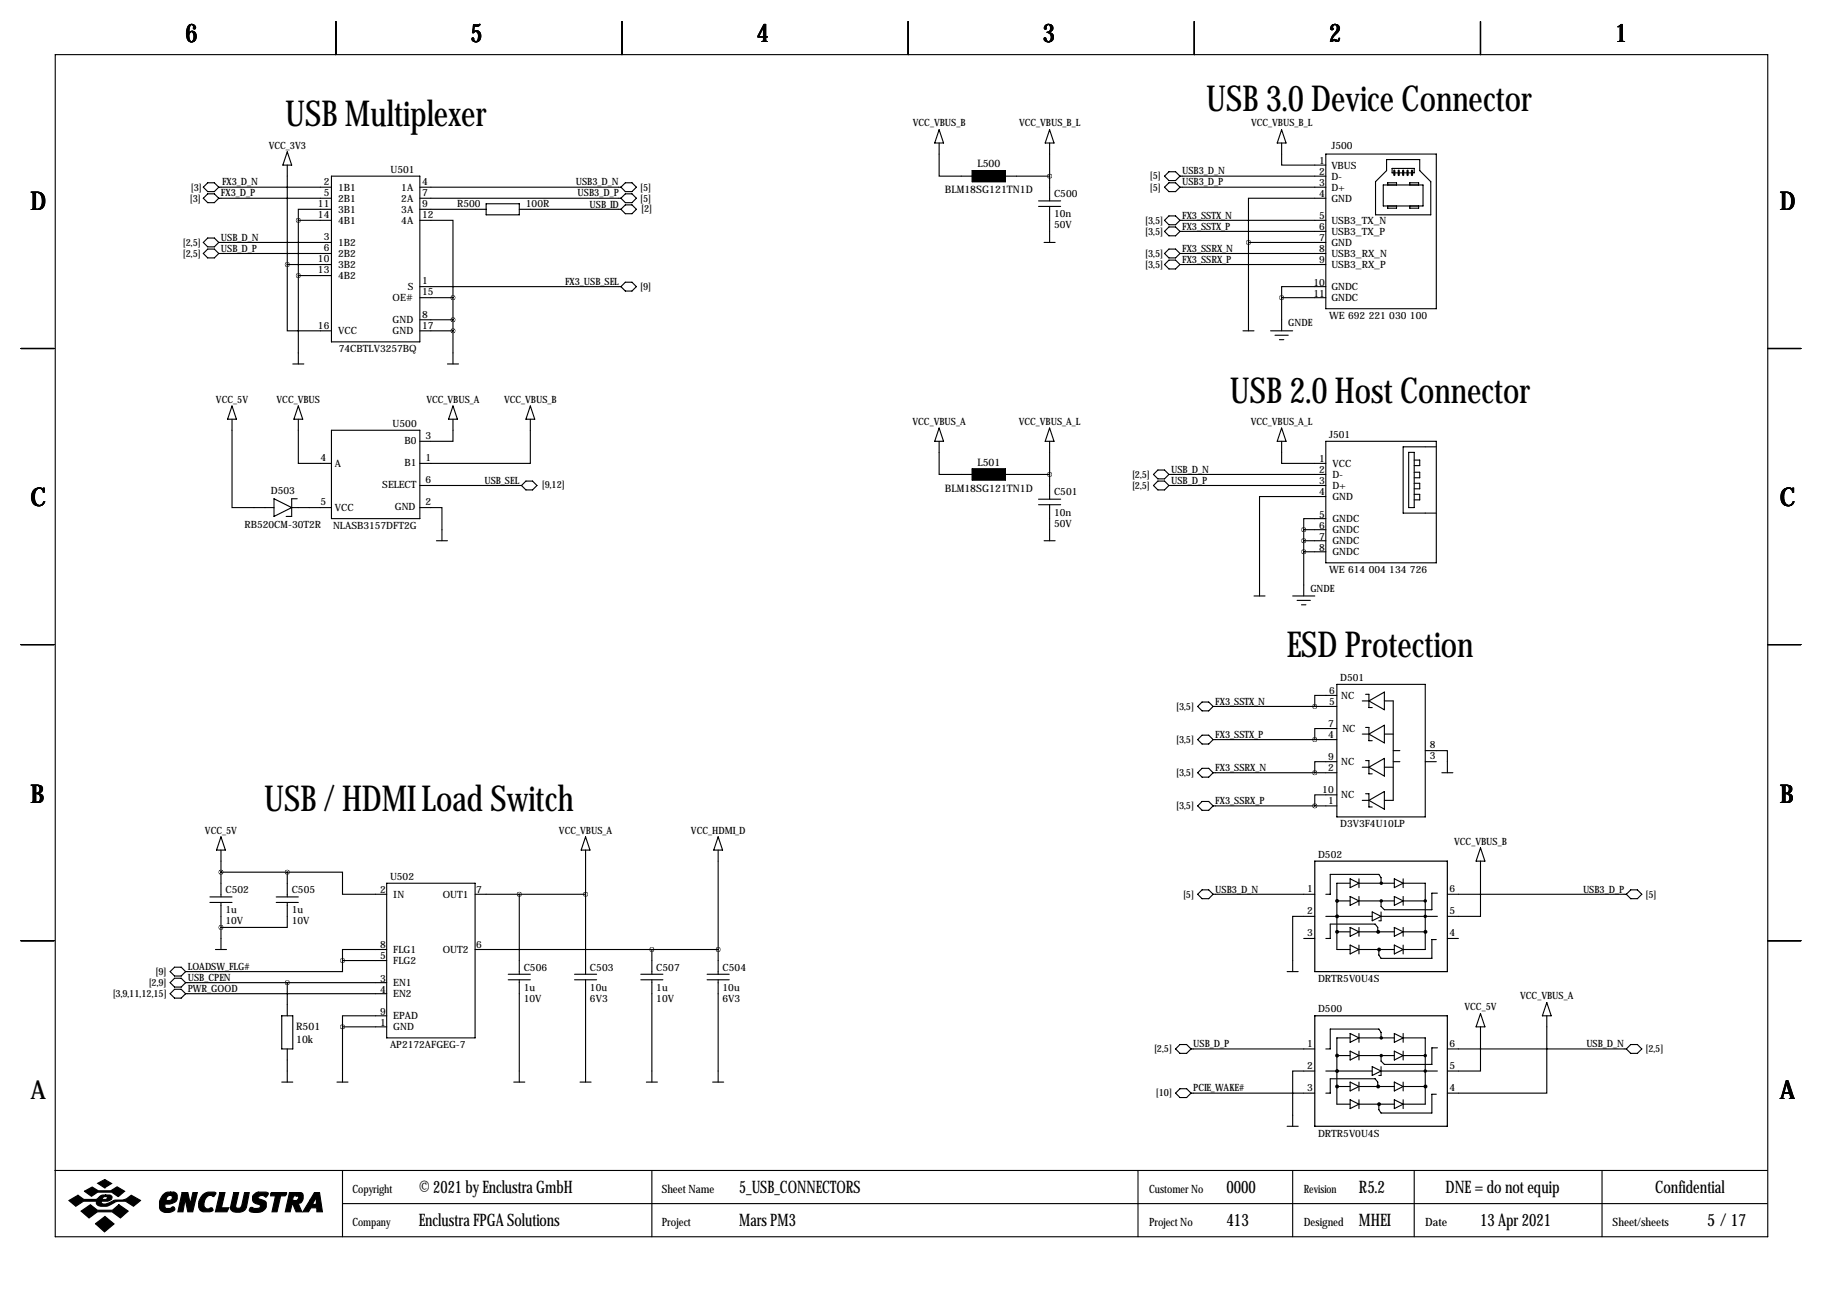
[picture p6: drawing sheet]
<svg xmlns="http://www.w3.org/2000/svg" width="419mm" height="297mm" viewBox="0 0 419 297" stroke-linecap="round" stroke-linejoin="round" font-family="sans-serif">
<g fill="none" stroke="#000" stroke-width=".25">
<path d="M12.7 12.6h393.7v271.7h-393.7zM77.2 4.9v7.7M143 4.9v7.7M208.8 4.9v7.7M274.6 4.9v7.7M340.4 4.9v7.7M66 34.9l1.1 3.1h-2.1zM66 38v22.8M215.9 32.9v7.6h7.6M215.9 29.8l1 3.1h-2zM223.5 39.2h7.6v2.6h-7.6zM241.3 32.9v13.3"/>
<path d="M241.3 29.8l1 3.1h-2zM294.6 32.9v5.1h10.2M294.6 29.8l1.1 3.1h-2.1zM304.8 35.4h25.4v35.6h-25.4zM318.8 36.7h7.6v2.5l2.5 2.6v7.6h-12.7v-7.6l2.6-2.6zM320 38.7h5.1v1h-5.1zM46.7 43l1.1-1h1.5l1 1-1 1.1h-1.5zM46.7 58.3l1.1-1h1.5l1 1-1 1h-1.5zM46.7 55.7l1.1-1h1.5l1 1-1 1.1h-1.5zM46.7 45.6l1.1-1h1.5l1 1-1 1h-1.5zM50.3 43h25.9M50.3 45.6h25.9"/>
<path d="M50.3 55.7h25.9M50.3 58.3h25.9M68.6 50.7h7.6M68.6 50.7v33M76.2 48.1h-7.6v2.6M76.2 40.5h20.3v38.1h-20.3zM96.5 50.7h7.6v17.7M96.5 43h46.2M96.5 45.6h46.2M96.5 48.1h15.3M111.8 46.8h7.6v2.6h-7.6zM119.4 48.1h23.3"/>
<path d="M143.8 42h1.5l1 1-1 1.1h-1.5l-1.1-1.1zM143.8 47.1h1.5l1 1-1 1h-1.5l-1.1-1zM143.8 44.6h1.5l1 1-1 1h-1.5l-1.1-1zM231.1 40.5h10.2M238.8 46.2h5M238.8 47.5h5M240 55.7h2.6M241.3 47.5v8.2M267.7 43l1-1h1.6l1 1-1 1.1h-1.6zM267.7 50.7l1-1.1h1.6l1 1.1-1 1h-1.6zM267.7 53.2l1-1h1.6l1 1-1 1h-1.6zM267.7 58.3l1-1h1.6l1 1-1 1h-1.6z"/>
<path d="M267.7 40.5l1-1h1.6l1 1-1 1h-1.6zM271.3 40.5h33.5M271.3 43h33.5M271.3 50.7h33.5M271.3 53.2h33.5M271.3 58.3h33.5M287 55.7h17.8M287 55.7v20.4M304.8 45.6h-17.8v10.1M318 42.5h9.2v4.9h-9.2zM319 42.5v-.5h2.1v.5M319 47.4v.5h2.1v-.5"/>
<path d="M324.1 42.5v-.5h2v.5M324.1 47.4v.5h2v-.5M66 60.8v15.3h10.2M66 60.8h10.2M68.6 63.4h7.6M96.5 65.9h46.2M96.5 68.4h7.6M96.5 73.5h7.6M96.5 76.1h7.6M104.1 68.4v15.3M143.8 64.9h1.5l1 1-1 1h-1.5l-1.1-1zM267.7 60.8l1-1h1.6l1 1-1 1h-1.6z"/>
<path d="M271.3 60.8h33.5M285.8 76.1h2.5M292.1 76.1h5.1M293.1 77.1h3.1M294.1 78.1h1M294.6 68.4h10.2M294.6 68.4v7.7M304.8 65.9h-10.2v2.5M4.8 80.1h7.6M53.3 96.4v20.3h9.7M53.3 93.3l1.1 3.1h-2.1zM67.3 83.7h2.5"/>
<path d="M68.6 96.4v10.1h7.6M68.6 93.3l1 3.1h-2zM76.2 98.9h20.3v20.3h-20.3zM102.9 83.7h2.5M104.1 96.4v5.1h-7.6M104.1 93.3l1.1 3.1h-2.1zM121.9 96.4v10.1h-25.4M121.9 93.3l1 3.1h-2zM215.9 98.4l1 3.1h-2zM241.3 98.4l1 3.1h-2zM294.6 98.4l1.1 3.1h-2.1zM406.4 80.1h7.6"/>
<path d="M63 114.7l4.1 2-4.1 2zM67.1 116.7h9.1M68.3 114.7h-1.2v4h-1.3M96.5 116.7h5.1v7.6M96.5 111.6h23.4M120.9 110.6h1.5l1 1-1 1h-1.5l-1-1zM215.9 101.5v7.6h7.6M223.5 107.8h7.6v2.5h-7.6zM231.1 109.1h10.2M238.8 114.8h5M238.8 116h5M241.3 101.5v13.3"/>
<path d="M241.3 116v8.3M265.2 111.6l1-1h1.5l1 1-1 1h-1.5zM265.2 109.1l1-1h1.5l1 1-1 1h-1.5zM268.7 109.1h36.1M268.7 111.6h36.1M294.6 101.5v5h10.2M304.8 119.2h-5.1v2.6M304.8 114.2h-15.2v22.8M304.8 101.5h25.4v27.9h-25.4zM323.8 104h1.3v12.7h-1.3zM325.1 105.8h1.3v1.2h-1.3M325.1 108.6h1.3v1.2h-1.3"/>
<path d="M325.1 111.1h1.3v1.3h-1.3M325.1 113.7h1.3v1.2h-1.3M330.2 102.7h-7.6v15.3h7.6M100.3 124.3h2.6M240 124.3h2.6M288.3 137h2.5M297.2 137h5.1M298.2 138h3M299.2 139.1h1M299.7 121.8h5.1M299.7 124.3h5.1M299.7 126.9h5.1"/>
<path d="M299.7 121.8v15.2M4.8 148.2h7.6M307.3 159.9h-5v2.5M307.3 157.3h20.4v30.5h-20.4zM313.9 159.6h.8v3.1h.8M406.4 148.2h7.6M275.3 177.7l1.1-1.1h1.5l1 1.1-1 1h-1.5zM275.3 170l1.1-1h1.5l1 1-1 1.1h-1.5zM275.3 162.4l1.1-1h1.5l1 1-1 1h-1.5zM278.9 162.4h28.4M278.9 170h28.4M278.9 177.7h28.4"/>
<path d="M307.3 175.1h-5v2.6M307.3 167.5h-5v2.5M313.2 168.8h1.5M313.2 161.1h1.5M313.2 176.4h1.5M313.9 167.2h.8v3.1h.8M313.9 174.9h.8v3h.8M314.7 161.1l3.6-2v4.1zM314.7 168.8l3.6-2.1v4.1zM314.7 176.4l3.6-2v4zM318.3 161.1h2v22.9h-2M318.3 168.8h2"/>
<path d="M318.3 176.4h2M320.3 172.6h1.5M320.3 175.1h1.5M327.7 172.6h5v5.1M327.7 175.1h2.5M331.5 177.7h2.5M50.8 195.4v10.8M50.8 192.4l1 3h-2zM134.6 195.4v28.6M134.6 192.4l1 3h-2zM165.1 195.4v28.6M165.1 192.4l1 3h-2z"/>
<path d="M275.3 185.3l1.1-1h1.5l1 1-1 1h-1.5zM278.9 185.3h28.4M307.3 182.7h-5v2.6M313.2 184h1.5M313.9 182.5h.8v3h.8M314.7 184l3.6-2v4zM340.4 198v12.7h-7.7M340.4 194.9l1 3.1h-2.1zM4.8 216.3h7.6M48.3 206.2h5M48.3 207.5h5M49.5 218.3h2.6"/>
<path d="M50.8 207.5v10.8M50.8 200.5h15.2M63.5 206.2h5.1M63.5 207.5h5.1M66 207.5v5.7h-15.2M66 200.5h12.7v5.1h10.2M66 200.5v5.7M88.9 218.3h-10.2v2.5M88.9 203.1h20.3v35.5h-20.3zM109.2 218.3h55.9M109.2 205.6h25.4M119.4 205.6v18.4"/>
<path d="M149.9 218.3v5.7M275.3 205.6l1.1-1h1.5l1 1-1 1h-1.5zM278.9 205.6h23.4M299.7 215.8h2.6M302.3 210.7h-5.1v12.7M304.8 210.7h10.7M307.3 207.1h3.1M307.3 214.2h3.1M310.4 202l2 1.1-2 1zM310.4 206.1l2 1-2 1zM310.4 213.2l2 1-2 1.1zM310.4 217.3l2 1-2 1z"/>
<path d="M310.4 203.1h-3.1v15.2h3.1M312.4 202v2.1M312.4 206.1v2M312.4 213.2v2.1M312.4 217.3v2M312.4 203.1h8.1M312.4 207.1h8.1M312.4 214.2h8.1M312.4 218.3h8.1M315.5 209.7l2 1-2 1zM316.7 214.2v-1l-.6-.7h-10.3v3.3h-1M317.5 203.1v-1.3l-.5-.8h-11.2v4.6h-1"/>
<path d="M317.5 209.7v2h-.5M317.5 210.7h13M320.5 202l2.1 1.1-2.1 1zM320.5 206.1l2.1 1-2.1 1zM320.5 213.2l2.1 1-2.1 1.1zM320.5 217.3l2.1 1-2.1 1zM322.6 202v2.1M322.6 206.1v2M322.6 213.2v2.1M322.6 217.3v2M322.6 203.1h5.1v15.2h-5.1M322.6 207.1h5.1"/>
<path d="M322.6 214.2h5.1M330.2 216h-1v4.3h-11.7l-.5-.7v-1.3M330.5 205.3h-1.3v3.9h-10.9l-.8-.8v-1.3M332.7 205.6h41.2M332.7 215.8h2.6M373.9 205.6l1-1h1.5l1 1-1 1h-1.5zM406.4 216.3h7.6M39.1 225.9l1-1h1.6l1 1-1 1h-1.6zM39.1 228.5l1-1.1h1.6l1 1.1-1 1h-1.6zM39.1 223.4l1-1h1.6l1 1-1 1h-1.6zM42.7 225.9h46.2M42.7 228.5h46.2"/>
<path d="M64.8 233.5h2.5v7.7h-2.5zM66 225.9v7.6M78.7 220.8v2.6h-36M78.7 236.1v12.7M78.7 236.1h10.2M78.7 220.8h10.2M88.9 233.5h-10.2v2.6M116.8 224h5.1M116.8 225.3h5.1M119.4 225.3v23.5M132.1 224h5.1M132.1 225.3h5.1"/>
<path d="M134.6 225.3v23.5M147.3 224h5.1M147.3 225.3h5.1M149.9 225.3v23.5M162.6 224h5M162.6 225.3h5M165.1 225.3v23.5M295.9 223.4h2.5M310.4 237.6l2 1-2 1zM310.4 238.6h-3.1v15.3h3.1M312.4 237.6v2M312.4 238.6h8.1"/>
<path d="M317.5 238.6v-1.3l-.5-.7h-11.2v4.6h-1M320.5 237.6l2.1 1-2.1 1zM322.6 237.6v2M322.6 238.6h5.1v15.3h-5.1M340.4 236.1v10.1h-7.7M340.4 233l1 3.1h-2.1zM355.6 233.5v17.8h-22.9M355.6 230.5l1 3h-2zM64.8 248.8h2.5M66 241.2v7.6M77.5 248.8h2.5M118.1 248.8h2.5"/>
<path d="M133.3 248.8h2.6M148.6 248.8h2.5M163.8 248.8h2.6M270.3 251.3l1-1h1.5l1 1-1 1h-1.5zM270.3 241.2l1-1.1h1.5l1 1.1-1 1h-1.5zM273.8 241.2h28.5M273.8 251.3h28.5M295.9 258.9h2.5M302.3 246.2h-5.1v12.7M304.8 246.2h10.7M307.3 242.7h3.1M307.3 249.8h3.1"/>
<path d="M310.4 241.7l2 1-2 1zM310.4 248.8l2 1-2 1zM310.4 252.8l2 1.1-2 1zM312.4 241.7v2M312.4 248.8v2M312.4 252.8v2.1M312.4 242.7h8.1M312.4 249.8h8.1M312.4 253.9h8.1M315.5 245.2l2 1-2 1.1zM316.7 249.8v-1l-.6-.8h-10.3v3.3h-1M317.5 245.2v2.1h-.5"/>
<path d="M317.5 246.2h13M320.5 241.7l2.1 1-2.1 1zM320.5 248.8l2.1 1-2.1 1zM320.5 252.8l2.1 1.1-2.1 1zM322.6 241.7v2M322.6 248.8v2M322.6 252.8v2.1M322.6 242.7h5.1M322.6 249.8h5.1M330.2 251.6h-1v4.3h-11.7l-.5-.8v-1.2M330.5 240.9h-1.3v3.8h-10.9l-.8-.7v-1.3M332.7 241.2h41.2"/>
<path d="M373.9 241.2l1-1.1h1.5l1 1.1-1 1h-1.5zM12.6 269.1h393.7M78.7 269.1v15.2M78.7 276.7h327.6M149.9 269.1v15.2M261.6 269.1v15.2M297.2 269.1v15.2M325.1 269.1v15.2M368.3 269.1v15.2"/>
</g>
<g fill="#000" stroke="#000" stroke-width=".25">
<path d="M223.5 39.2h7.6v2.6h-7.6zM223.5 107.8h7.6v2.5h-7.6zM15.8 276l2.1-1.2 1.4 1h2.8l.3-.2a1.77 1.77 0 0 1 1.9-.9v.4l-.6 .2-.2 .5h.9l.3-.6-.4-.1v-.4h.9a.59 .59 0 0 1 .6 .7l-.2 .4-.8 .4h-1.4l-.1 .1 .1 .4a3.2 3.2 0 0 0 2.7-.7l.3-.1a4 4 0 0 0 3.8-1.1l2.1 1.2-1.6 1.3a4 4 0 0 0-5.5-.2 2.66 2.66 0 0 1-2.9-.2l-.1-.7h-3l-1.8 1.1zM19.4 273.9l1.8-1 1.4 .9h2.9l1.4-.9 1.8 1-1.5 1.2-1.5-1h-3.2l-1.5 .9zM22.5 272l1.6-.8 1.6 .9-1.6 1zM18.6 278.4l2.2-1.4 1.6 1.2h3.5l1.4-1.2 2.2 1.4-1.8 1.6-1.9-1.4h-3.4l-1.9 1.4zM37.4 274.7a1.75 1.75 0 0 1 1.8-.6v.7a.82 .82 0 0 0-.8 1.2h.6a.6 .6 0 0 0 .6-.5 .6 .6 0 0 0-.4-.7v-.7h.8l.5 .3a1.61 1.61 0 0 1 0 1.7 1.61 1.61 0 0 1-1.5 .7h-1v.9l.2 .1h.9l.7-.4 .4 .4a1.06 1.06 0 0 1-1.3 1 1.82 1.82 0 0 1-2.2-1.1 3.5 3.5 0 0 1 .7-3zM41.9 274.2h1.3l.5 2.6 .6-2.6h1.1l-1.1 4.4h-1.1l-.6-2.9-.5 2.9h-1.2zM46.7 274.6a2.78 2.78 0 0 1 2.9-.4l-.4 .9a1.32 1.32 0 0 0-2.1 .8l-.2 .8a.98 .98 0 0 0 1.1 1.2 .55 .55 0 0 1 .6-.2 .55 .55 0 0 1 .4 .6l-.7 .3-1.8-.1a1.79 1.79 0 0 1-.8-2.3zM50.5 274.2h1.2l-.8 3.5h1.7l-.4 .9h-2.7zM53.7 274.2h1.2l-.7 3.1a.73 .73 0 0 0 .7 .5 .73 .73 0 0 0 .7-.6l.6-3h1.1l-.7 3.4a2.28 2.28 0 0 1-3.6 .4v-.4zM58.3 274.7l.8-.6h2.1l.5 .2v.2l-.6 .7a.96 .96 0 0 0-1-.4 .96 .96 0 0 0-.8 .6l1.7 .8a1.71 1.71 0 0 1-.1 1.8 1.71 1.71 0 0 1-1.7 .8l-1.4-.2a.51 .51 0 0 1-.4-.7 .51 .51 0 0 1 .8-.2l1 .1a.52 .52 0 0 0 .6-.2 .52 .52 0 0 0-.2-.7 1.39 1.39 0 0 1-1.4-.6 1.39 1.39 0 0 1 .1-1.6z"/>
<path d="M62.2 274.4l.2-.2h3.5l-.1 .4-.3 .3h-1l-.8 3.7h-1.2l.8-3.7h-1.1zM66.5 274.2h1.7v.7h-.7l-.2 1.1h.9l.3-.3a.44 .44 0 0 0 .1-.5 .44 .44 0 0 0-.4-.3v-.7h1l.3 .2 .2 .3v.9a1.03 1.03 0 0 1-1.2 1l.9 2h-1.3l-.8-1.8h-.1l-.5 1.8h-1.1zM72.3 274.2h1.2l.6 4.4h-1.3v-.9h-1.3l-.6 .9h-1.3l1.7-2.7h1l-.4 .8 .2 .2h.4l.2-.2v-1.5l-.4 .7h-1zM21.9 281.3l2.2-1.6 2.1 1.7-2.2 1.8z"/>
</g>
<path d="M320.5 39.2v1M321.6 39.2v1M322.6 39.2v1M323.6 39.2v1M324.6 39.2v1" fill="none" stroke="#000" stroke-width=".51"/>
<path d="M302.3 198h30.4v25.4h-30.4zM302.3 233.5h30.4v25.4h-30.4z" fill="none" stroke="#000" stroke-width=".28"/>
<g fill="none" stroke="#000" stroke-width=".38">
<circle cx="307.4" cy="214.2" r=".25"/>
<circle cx="307.4" cy="207.1" r=".25"/>
<circle cx="307.4" cy="210.7" r=".25"/>
<circle cx="316.8" cy="214.2" r=".25"/>
<circle cx="317" cy="218.3" r=".25"/>
<circle cx="317.6" cy="203.1" r=".2"/>
<circle cx="317.6" cy="207.1" r=".2"/>
<circle cx="327.7" cy="210.7" r=".2"/>
<circle cx="327.7" cy="207.1" r=".2"/>
<circle cx="327.7" cy="214.2" r=".25"/>
<circle cx="317.6" cy="238.6" r=".2"/>
<circle cx="307.4" cy="249.8" r=".25"/>
<circle cx="307.4" cy="246.2" r=".25"/>
<circle cx="307.4" cy="242.7" r=".25"/>
<circle cx="316.8" cy="249.8" r=".25"/>
<circle cx="317" cy="253.9" r=".25"/>
<circle cx="317.6" cy="242.7" r=".2"/>
<circle cx="327.7" cy="242.7" r=".2"/>
<circle cx="327.7" cy="246.2" r=".2"/>
<circle cx="327.7" cy="249.8" r=".25"/>
</g>
<g fill="#000">
<circle cx="327.7" cy="210.7" r=".19"/>
<circle cx="327.7" cy="246.2" r=".19"/>
</g>
<path d="M104.1 73.5a.05 .05 0 0 0 .1 0 .05 .05 0 0 0-.1 0zM104.1 76.1a.05 .05 0 0 0 .1 0 .05 .05 0 0 0-.1 0zM294.6 68.4a.05 .05 0 0 0 .1 0 .05 .05 0 0 0-.1 0zM299.7 121.8a.05 .05 0 0 0 .1 0 .05 .05 0 0 0-.1 0zM299.7 124.3a.05 .05 0 0 0 .1 0 .05 .05 0 0 0-.1 0zM68.5 63.4a.05 .05 0 0 0 .1 0 .05 .05 0 0 0-.1 0zM299.7 126.9a.05 .05 0 0 0 .1 0 .05 .05 0 0 0-.1 0zM104.1 68.4a.05 .05 0 0 0 .1 0 .05 .05 0 0 0-.1 0zM78.7 236.1a.05 .05 0 0 0 .1 0 .05 .05 0 0 0-.1 0zM134.6 205.6a.05 .05 0 0 0 .1 0 .05 .05 0 0 0-.1 0zM78.7 220.8a.05 .05 0 0 0 .1 0 .05 .05 0 0 0-.1 0zM68.5 50.7a.05 .05 0 0 0 .1 0 .05 .05 0 0 0-.1 0zM66 225.9a.05 .05 0 0 0 .1 0 .05 .05 0 0 0-.1 0zM66 60.8a.05 .05 0 0 0 .1 0 .05 .05 0 0 0-.1 0zM302.2 177.7a.05 .05 0 0 0 .1 0 .05 .05 0 0 0-.1 0zM302.2 162.4a.05 .05 0 0 0 .1 0 .05 .05 0 0 0-.1 0zM119.3 205.6a.05 .05 0 0 0 .1 0 .05 .05 0 0 0-.1 0zM149.8 218.3a.05 .05 0 0 0 .1 0 .05 .05 0 0 0-.1 0zM66 200.5a.05 .05 0 0 0 .1 0 .05 .05 0 0 0-.1 0zM302.2 185.3a.05 .05 0 0 0 .1 0 .05 .05 0 0 0-.1 0zM302.2 170a.05 .05 0 0 0 .1 0 .05 .05 0 0 0-.1 0zM287 55.7a.05 .05 0 0 0 .1 0 .05 .05 0 0 0-.1 0z" fill="#000" stroke="#000" stroke-width="1"/>
<g font-size="8.2">
<text x="65.5" y="29.1">USB Multiplexer</text>
<text x="277.3" y="25.5">USB 3.0 Device Connector</text>
<text x="282.8" y="92.6">USB 2.0 Host Connector</text>
<text x="295.8" y="151">ESD Protection</text>
<text x="60.8" y="186.5">USB / HDMI Load Switch</text>
</g>
<g font-size="5.9">
<text x="42.7" y="9.8">6</text>
<text x="108.2" y="9.8">5</text>
<text x="174" y="9.8">4</text>
<text x="239.8" y="9.8">3</text>
<text x="305.6" y="9.8">2</text>
<text x="371.3" y="9.8">1</text>
<text x="7" y="48.4">D</text>
<text x="409.2" y="48.4">D</text>
<text x="7" y="116.4">C</text>
<text x="409.2" y="116.4">C</text>
<text x="7" y="184.5">B</text>
<text x="409.2" y="184.5">B</text>
<text x="7" y="252.6">A</text>
<text x="409.2" y="252.6">A</text>
</g>
<g font-size="4">
<text x="96.3" y="274.2">© 2021 by Enclustra GmbH</text>
<text x="169.9" y="274.2">5_USB_CONNECTORS</text>
<text x="281.9" y="274.2">0000</text>
<text x="312.4" y="274.2">R5.2</text>
<text x="332.3" y="274.2">DNE = do not equip</text>
<text x="380.5" y="274.2">Confidential</text>
<text x="96.3" y="281.8">Enclustra FPGA Solutions</text>
<text x="169.9" y="281.8">Mars PM3</text>
<text x="281.9" y="281.8">413</text>
<text x="312.4" y="281.8">MHEI</text>
<text x="340.3" y="281.8">13 Apr 2021</text>
<text x="392.5" y="281.8">5 / 17</text>
</g>
<g font-size="2.6">
<text x="81" y="274.2">Copyright</text>
<text x="152.1" y="274.2">Sheet Name</text>
<text x="264.2" y="274.2">Customer No</text>
<text x="299.7" y="274.2">Revision</text>
<text x="81" y="281.8">Company</text>
<text x="152.1" y="281.8">Project</text>
<text x="264.2" y="281.8">Project No</text>
<text x="299.7" y="281.8">Designed</text>
<text x="327.7" y="281.8">Date</text>
<text x="370.7" y="281.8">Sheet/sheets</text>
</g>
<g font-size="2.4">
<text x="224.7" y="38.5">L500</text>
<text x="217.2" y="44.4">BLM18SG121TN1D</text>
<text x="224.7" y="107">L501</text>
<text x="217.2" y="113">BLM18SG121TN1D</text>
<text x="68.1" y="236.8">R501</text>
<text x="68.1" y="239.8">10k</text>
</g>
<g font-size="2.3">
<text x="209.9" y="29.1">VCC_VBUS_B</text>
<text x="234.3" y="29.1">VCC_VBUS_B_L</text>
<text x="287.6" y="29.1">VCC_VBUS_B_L</text>
<text x="61.8" y="34.1">VCC_3V3</text>
<text x="306.1" y="34.1">J500</text>
<text x="89.8" y="39.7">U501</text>
<text x="264.4" y="41.3">[5]</text>
<text x="271.8" y="40.1">USB3_D_N</text>
<text x="303.3" y="37.7">1</text>
<text x="303.3" y="40.2">2</text>
<text x="306.1" y="38.8">VBUS</text>
<text x="306.1" y="41.3">D-</text>
<text x="43.6" y="46.3">[3]</text>
<text x="43.9" y="43.8">[3]</text>
<text x="50.8" y="45.2">FX3_D_P</text>
<text x="51.1" y="42.5">FX3_D_N</text>
<text x="73.1" y="47.6">11</text>
<text x="74.4" y="42.5">2</text>
<text x="74.4" y="45.1">5</text>
<text x="77.7" y="43.8">1B1</text>
<text x="77.7" y="46.4">2B1</text>
<text x="92.3" y="43.8">1A</text>
<text x="92.3" y="46.4">2A</text>
<text x="97" y="42.5">4</text>
<text x="97" y="45.1">7</text>
<text x="97" y="47.6">9</text>
<text x="105.1" y="47.6">R500</text>
<text x="120.9" y="47.6">100R</text>
<text x="132.4" y="42.6">USB3_D_N</text>
<text x="132.8" y="45.2">USB3_D_P</text>
<text x="135.5" y="47.7">USB_ID</text>
<text x="147.2" y="43.8">[5]</text>
<text x="147.2" y="46.3">[5]</text>
<text x="242.3" y="45.3">C500</text>
<text x="264.4" y="43.8">[5]</text>
<text x="271.8" y="42.6">USB3_D_P</text>
<text x="303.3" y="42.8">3</text>
<text x="303.3" y="45.3">4</text>
<text x="306.1" y="43.8">D+</text>
<text x="306.1" y="46.4">GND</text>
<text x="73.1" y="50.2">14</text>
<text x="77.7" y="48.9">3B1</text>
<text x="77.7" y="51.5">4B1</text>
<text x="92.3" y="48.9">3A</text>
<text x="92.3" y="51.5">4A</text>
<text x="97" y="50.2">12</text>
<text x="147.4" y="48.6">[2]</text>
<text x="242.3" y="50">10n</text>
<text x="242.3" y="52.5">50V</text>
<text x="263.3" y="51.4">[3,5]</text>
<text x="263.3" y="54">[3,5]</text>
<text x="271.8" y="50.3">FX3_SSTX_N</text>
<text x="271.8" y="52.8">FX3_SSTX_P</text>
<text x="303.3" y="50.4">5</text>
<text x="303.3" y="52.9">6</text>
<text x="306.1" y="51.5">USB3_TX_N</text>
<text x="42.1" y="56.6">[2,5]</text>
<text x="42.1" y="59.1">[2,5]</text>
<text x="50.8" y="55.3">USB_D_N</text>
<text x="50.8" y="57.9">USB_D_P</text>
<text x="74.4" y="55.2">3</text>
<text x="74.4" y="57.8">6</text>
<text x="77.7" y="56.5">1B2</text>
<text x="77.7" y="59.1">2B2</text>
<text x="263.3" y="59">[3,5]</text>
<text x="271.8" y="57.9">FX3_SSRX_N</text>
<text x="303.3" y="55.5">7</text>
<text x="303.3" y="58">8</text>
<text x="306.1" y="54">USB3_TX_P</text>
<text x="306.1" y="56.5">GND</text>
<text x="306.1" y="59.1">USB3_RX_N</text>
<text x="73.1" y="60.3">10</text>
<text x="73.1" y="62.9">13</text>
<text x="77.7" y="61.6">3B2</text>
<text x="77.7" y="64.2">4B2</text>
<text x="97" y="65.4">1</text>
<text x="129.9" y="65.5">FX3_USB_SEL</text>
<text x="263.3" y="61.6">[3,5]</text>
<text x="271.8" y="60.4">FX3_SSRX_P</text>
<text x="302" y="65.6">10</text>
<text x="303.3" y="60.6">9</text>
<text x="306.1" y="61.6">USB3_RX_P</text>
<text x="90.3" y="69.2">OE#</text>
<text x="93.7" y="66.7">S</text>
<text x="97" y="67.9">15</text>
<text x="147.2" y="66.7">[9]</text>
<text x="302" y="68.2">11</text>
<text x="306.1" y="66.7">GNDC</text>
<text x="306.1" y="69.2">GNDC</text>
<text x="73.1" y="75.6">16</text>
<text x="77.7" y="76.9">VCC</text>
<text x="90.3" y="74.3">GND</text>
<text x="90.3" y="76.9">GND</text>
<text x="97" y="73">8</text>
<text x="97" y="75.6">17</text>
<text x="296.2" y="75">GNDE</text>
<text x="305.6" y="73.4">WE 692 221 030 100</text>
<text x="77.9" y="81">74CBTLV3257BQ</text>
<text x="49.7" y="92.6">VCC_5V</text>
<text x="63.6" y="92.6">VCC_VBUS</text>
<text x="98" y="92.6">VCC_VBUS_A</text>
<text x="115.9" y="92.6">VCC_VBUS_B</text>
<text x="90.3" y="98.2">U500</text>
<text x="97.8" y="101">3</text>
<text x="209.8" y="97.6">VCC_VBUS_A</text>
<text x="234.2" y="97.6">VCC_VBUS_A_L</text>
<text x="287.5" y="97.6">VCC_VBUS_A_L</text>
<text x="305.6" y="100.7">J501</text>
<text x="73.7" y="106">4</text>
<text x="77" y="107.3">A</text>
<text x="93" y="102">B0</text>
<text x="93" y="107.1">B1</text>
<text x="97.8" y="106">1</text>
<text x="303.3" y="106.3">1</text>
<text x="306.3" y="107.3">VCC</text>
<text x="62.3" y="113.7">D503</text>
<text x="87.9" y="112.2">SELECT</text>
<text x="97.8" y="111.1">6</text>
<text x="111.4" y="111.2">USB_SEL</text>
<text x="124.6" y="112.1">[9,12]</text>
<text x="242.3" y="113.9">C501</text>
<text x="260.2" y="109.8">[2,5]</text>
<text x="260.2" y="112.4">[2,5]</text>
<text x="269.2" y="108.7">USB_D_N</text>
<text x="269.2" y="111.2">USB_D_P</text>
<text x="303.3" y="108.8">2</text>
<text x="303.3" y="111.4">3</text>
<text x="303.3" y="113.9">4</text>
<text x="306.3" y="109.9">D-</text>
<text x="306.3" y="112.4">D+</text>
<text x="73.7" y="116.2">5</text>
<text x="77" y="117.5">VCC</text>
<text x="90.8" y="117.3">GND</text>
<text x="97.8" y="116.2">2</text>
<text x="242.3" y="118.6">10n</text>
<text x="303.3" y="119">5</text>
<text x="306.3" y="115">GND</text>
<text x="56.2" y="121.4">RB520CM-30T2R</text>
<text x="76.6" y="121.6">NLASB3157DFT2G</text>
<text x="242.3" y="121.1">50V</text>
<text x="303.3" y="121.5">6</text>
<text x="303.3" y="124.1">7</text>
<text x="306.3" y="120">GNDC</text>
<text x="306.3" y="122.6">GNDC</text>
<text x="306.3" y="125.1">GNDC</text>
<text x="303.3" y="126.6">8</text>
<text x="305.6" y="131.8">WE 614 004 134 726</text>
<text x="306.3" y="127.7">GNDC</text>
<text x="301.2" y="136">GNDE</text>
<text x="305.6" y="159.5">6</text>
<text x="305.6" y="162">5</text>
<text x="308.1" y="156.6">D501</text>
<text x="308.4" y="160.7">NC</text>
<text x="270.4" y="163.2">[3,5]</text>
<text x="279.4" y="162">FX3_SSTX_N</text>
<text x="305.3" y="167.1">7</text>
<text x="270.4" y="170.8">[3,5]</text>
<text x="279.4" y="169.6">FX3_SSTX_P</text>
<text x="305.3" y="169.6">4</text>
<text x="308.6" y="168.3">NC</text>
<text x="328.7" y="172.1">8</text>
<text x="270.4" y="178.4">[3,5]</text>
<text x="279.4" y="177.3">FX3_SSRX_N</text>
<text x="305.3" y="174.7">9</text>
<text x="305.3" y="177.2">2</text>
<text x="308.4" y="175.9">NC</text>
<text x="328.7" y="174.6">3</text>
<text x="279.4" y="184.9">FX3_SSRX_P</text>
<text x="304" y="182.3">10</text>
<text x="305.3" y="184.9">1</text>
<text x="308.4" y="183.5">NC</text>
<text x="47.1" y="191.6">VCC_5V</text>
<text x="128.5" y="191.6">VCC_VBUS_A</text>
<text x="158.9" y="191.6">VCC_HDMI_D</text>
<text x="270.4" y="186">[3,5]</text>
<text x="308.1" y="190.2">D3V3F4U10LP</text>
<text x="303" y="197.2">D502</text>
<text x="334.3" y="194.2">VCC_VBUS_B</text>
<text x="89.7" y="202.3">U502</text>
<text x="51.8" y="205.3">C502</text>
<text x="67.1" y="205.3">C505</text>
<text x="87.4" y="205.3">2</text>
<text x="90.4" y="206.4">IN</text>
<text x="101.8" y="206.4">OUT1</text>
<text x="109.5" y="205.3">7</text>
<text x="272" y="206.4">[5]</text>
<text x="279.4" y="205.2">USB3_D_N</text>
<text x="300.5" y="205.1">1</text>
<text x="333.2" y="205.1">6</text>
<text x="363.9" y="205.2">USB3_D_P</text>
<text x="378.3" y="206.4">[5]</text>
<text x="51.8" y="210">1u</text>
<text x="51.8" y="212.5">10V</text>
<text x="67.1" y="210">1u</text>
<text x="67.1" y="212.5">10V</text>
<text x="300.5" y="210.2">2</text>
<text x="300.5" y="215.3">3</text>
<text x="333.2" y="210.2">5</text>
<text x="333.2" y="215.3">4</text>
<text x="87.4" y="220.6">5</text>
<text x="87.4" y="218">8</text>
<text x="90.4" y="221.6">FLG2</text>
<text x="90.4" y="219.1">FLG1</text>
<text x="101.8" y="219.1">OUT2</text>
<text x="109.5" y="218">6</text>
<text x="34.2" y="226.7">[2,9]</text>
<text x="35.8" y="224.1">[9]</text>
<text x="43.2" y="225.5">USB_CPEN</text>
<text x="43.2" y="223">LOADSW_FLG#</text>
<text x="87.4" y="225.7">3</text>
<text x="90.4" y="226.7">EN1</text>
<text x="120.4" y="223.1">C506</text>
<text x="120.4" y="227.8">1u</text>
<text x="135.6" y="223.1">C503</text>
<text x="135.6" y="227.8">10u</text>
<text x="150.9" y="223.1">C507</text>
<text x="150.9" y="227.8">1u</text>
<text x="166.1" y="223.1">C504</text>
<text x="166.1" y="227.8">10u</text>
<text x="303" y="225.8">DRTR5V0U4S</text>
<text x="25.9" y="229.2">[3,9,11,12,15]</text>
<text x="43.2" y="228.1">PWR_GOOD</text>
<text x="87.4" y="228.2">4</text>
<text x="87.4" y="233.3">9</text>
<text x="90.4" y="229.3">EN2</text>
<text x="120.4" y="230.3">10V</text>
<text x="135.6" y="230.3">6V3</text>
<text x="150.9" y="230.3">10V</text>
<text x="166.1" y="230.3">6V3</text>
<text x="303" y="232.8">D500</text>
<text x="336.7" y="232.3">VCC_5V</text>
<text x="349.5" y="229.7">VCC_VBUS_A</text>
<text x="87.4" y="235.8">1</text>
<text x="90.4" y="236.9">GND</text>
<text x="90.4" y="234.3">EPAD</text>
<text x="89.7" y="241">AP2172AFGEG-7</text>
<text x="265.3" y="241.9">[2,5]</text>
<text x="274.3" y="240.8">USB_D_P</text>
<text x="300.5" y="240.7">1</text>
<text x="300.5" y="245.7">2</text>
<text x="333.2" y="240.7">6</text>
<text x="333.2" y="245.7">5</text>
<text x="364.7" y="240.8">USB_D_N</text>
<text x="378.3" y="241.9">[2,5]</text>
<text x="274.3" y="250.9">PCIE_WAKE#</text>
<text x="300.5" y="250.8">3</text>
<text x="333.2" y="250.8">4</text>
<text x="265.7" y="252.1">[10]</text>
<text x="303" y="261.3">DRTR5V0U4S</text>
</g>
</svg>
